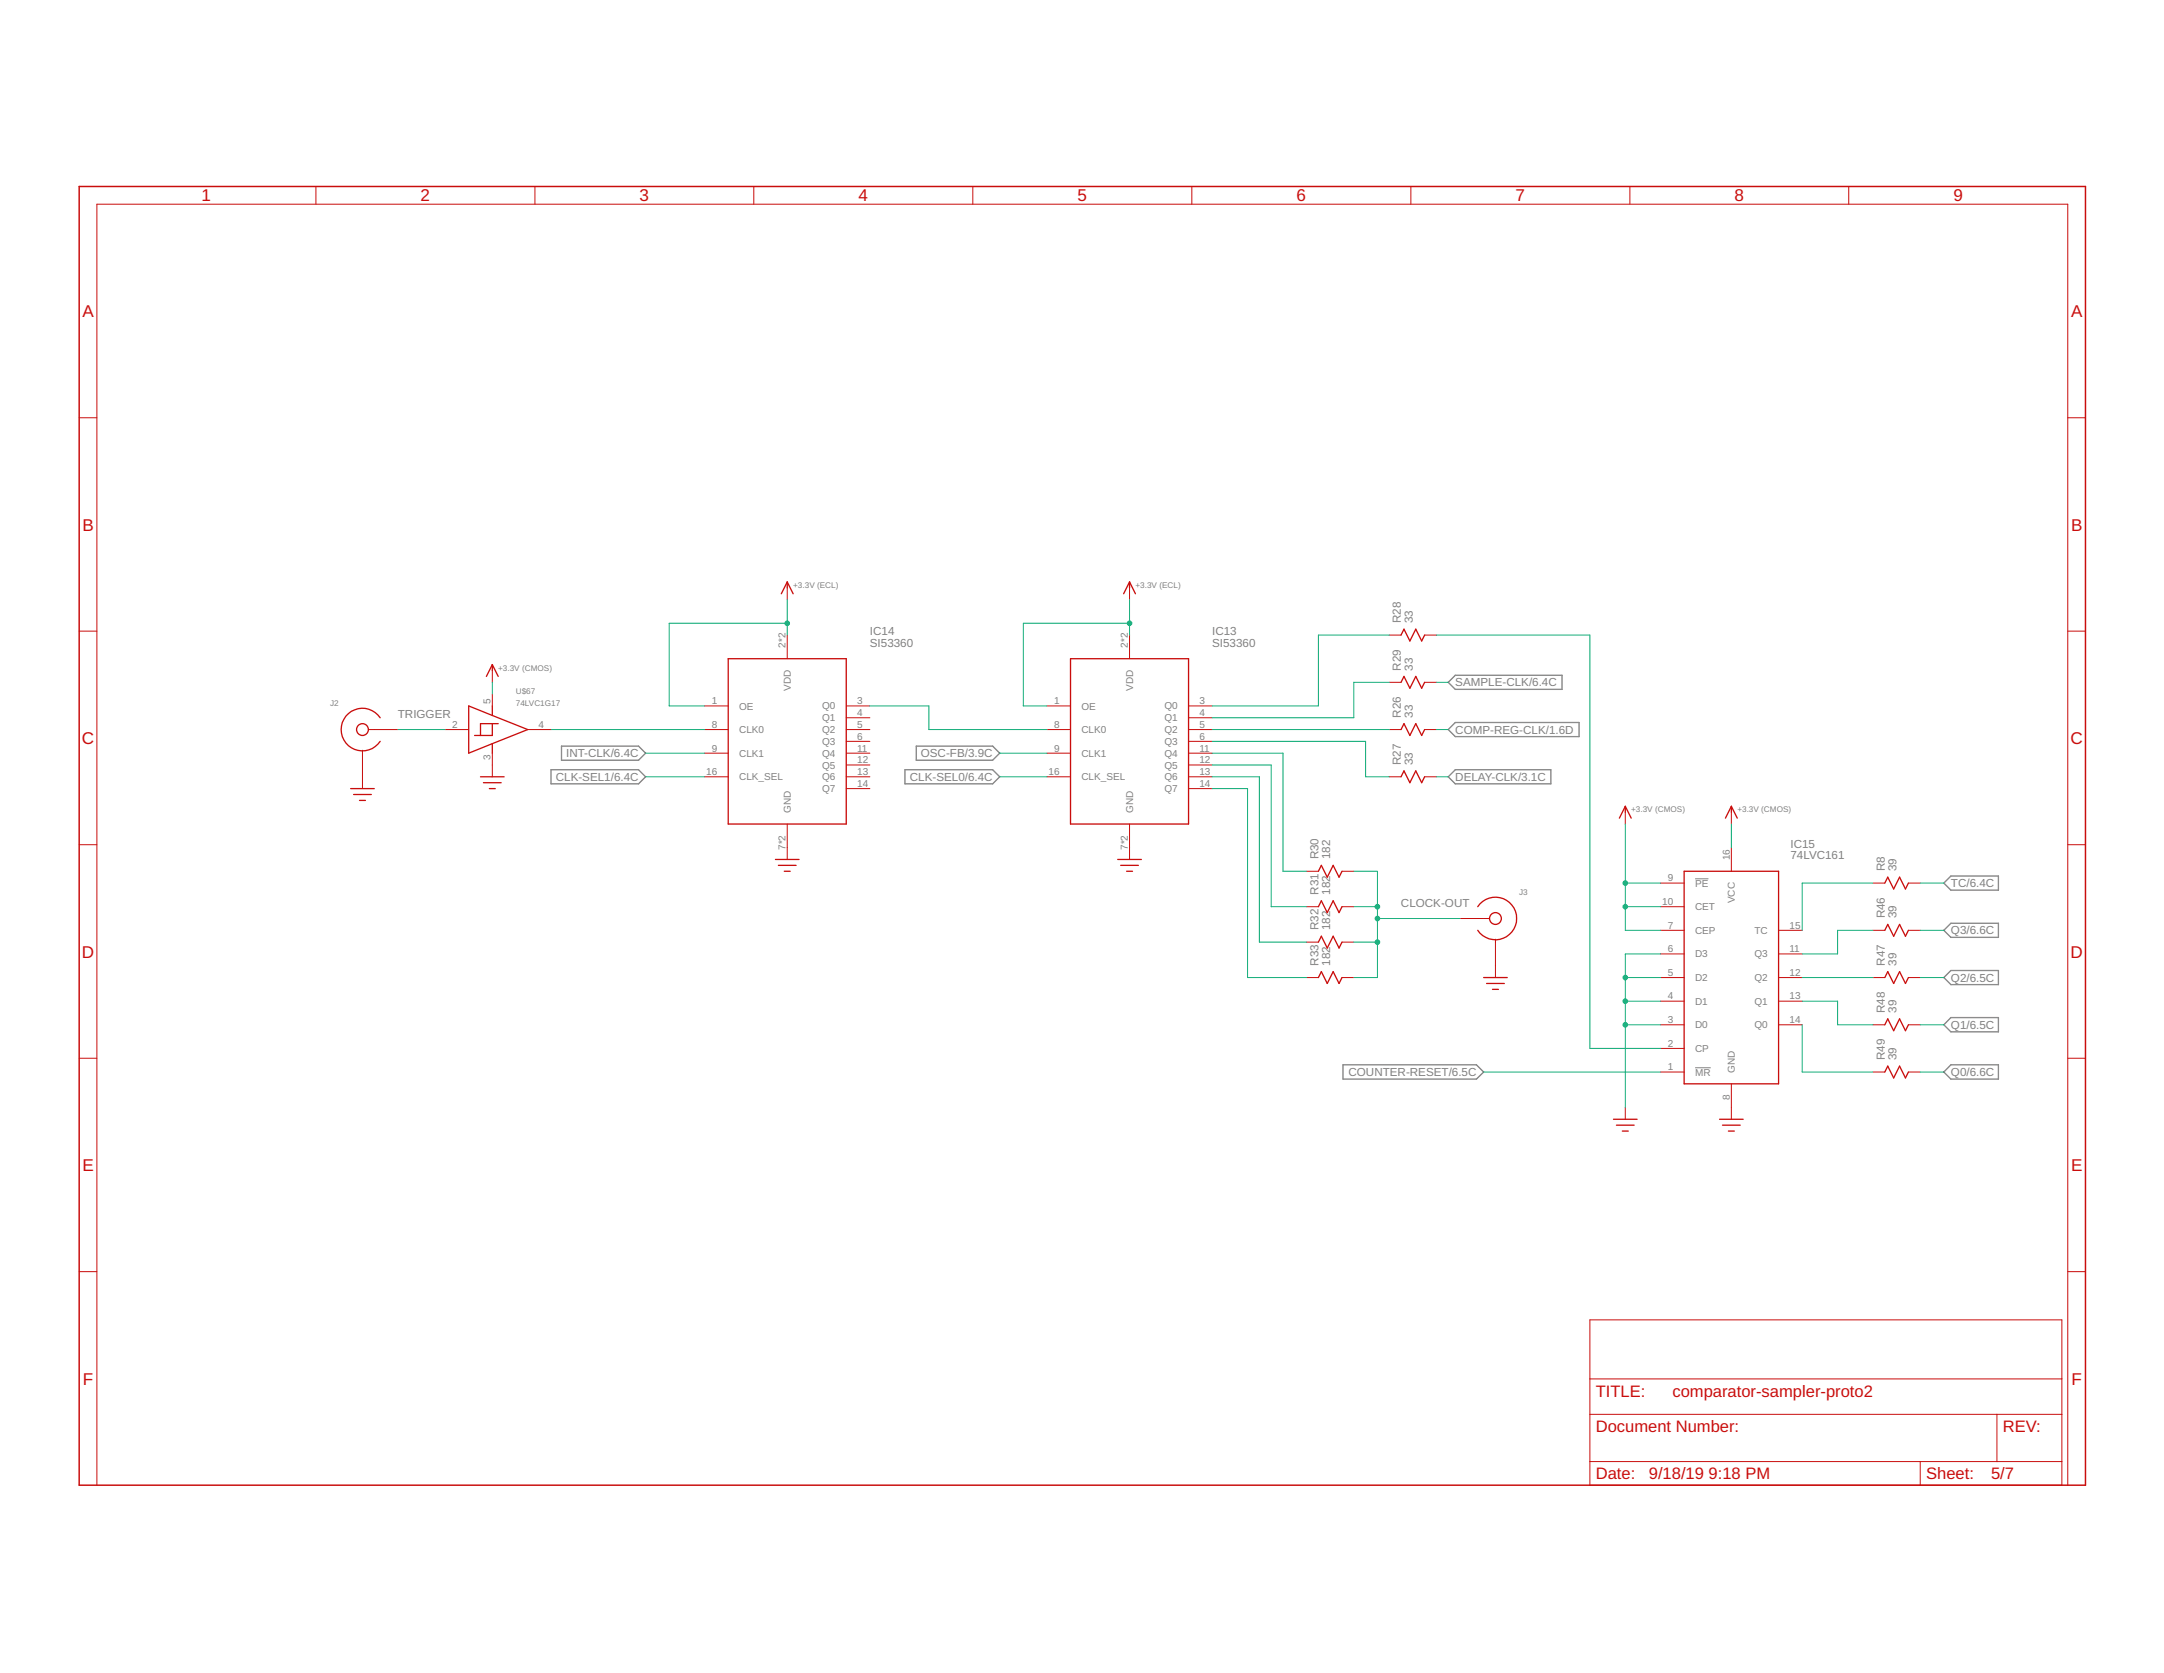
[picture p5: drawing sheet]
<svg xmlns="http://www.w3.org/2000/svg" width="279mm" height="216mm" viewBox="0 0 279 216" stroke-linecap="round" stroke-linejoin="round" font-family="sans-serif">
<path d="M218.9 113.4h1.7M218.9 137.8h2" fill="none" stroke="#808080" stroke-width=".13"/>
<g fill="none" stroke="#808080" stroke-width=".17">
<path d="M71.1 99.3h11.3l1 .9-1 1h-11.3zM72.5 96.3h9.9l1 .9-1 .9h-9.9zM116.8 99.3h11.4l.9 .9-.9 1h-11.4zM118.3 96.3h9.9l.9 .9-.9 .9h-9.9zM187 88.1l.9-1h13.8v1.9h-13.8zM187.9 93.2h16v1.9h-16l-.9-1zM187.9 99.3h12.3v1.9h-12.3l-.9-1zM251 114l.9-.9h6.1v1.8h-6.1zM251.9 119.1h6.1v1.9h-6.1l-.9-.9zM173.4 137.4h17.2l1 .9-1 1h-17.2zM251.9 137.4h6.1v1.9h-6.1l-.9-1zM251.9 125.2h6.1v1.9h-6.1l-.9-.9z"/>
<path d="M251.9 131.3h6.1v1.9h-6.1l-.9-1z"/>
</g>
<path d="M10.2 24.1h259.1v167.6h-259.1z" fill="none" stroke="#c90d0c" stroke-width=".19"/>
<g fill="none" stroke="#c90d0c" stroke-width=".13">
<path d="M40.8 24.1v2.3M69.1 24.1v2.3M97.3 24.1v2.3M125.6 24.1v2.3M153.9 24.1v2.3M182.2 24.1v2.3M210.4 24.1v2.3M238.7 24.1v2.3M10.2 53.9h2.3M267 53.9h2.3M101.6 75.9v1.5M145.8 75.9v1.5"/>
<path d="M10.2 81.4h2.3M46.8 96.8v5M47.6 94.1h3.8M57.5 94.1h3M63.6 86.5v1.6M63.6 89.6v1.5M63.6 97.2v3M68.1 94.1h3.1M91 91.1h3M91 94.1h3M91 97.2h3M101.6 82v3"/>
<path d="M109.3 91.1h3M109.3 94.1h3M109.3 97.2h3M109.3 92.6h3M109.3 95.7h3M109.3 98.7h3M135.2 91.1h3M135.2 94.1h3M135.2 97.2h3M145.8 82v3M153.5 91.1h3M153.5 94.1h3"/>
<path d="M153.5 97.2h3M153.5 92.6h3M153.5 95.7h3M153.5 98.7h3M179.4 94.1h1.5M179.4 82h1.5M179.4 88.1h1.5M183.9 94.1h1.6M183.9 82h1.6M183.9 88.1h1.6M267 81.4h2.3M10.2 109h2.3"/>
<path d="M91 100.2h3M101.6 106.3v4.6M109.3 100.2h3M109.3 101.8h3M135.2 100.2h3M145.8 106.3v4.6M153.5 100.2h3M153.5 101.8h3M168.7 117h1.5M168.7 112.4h1.5M173.3 117h1.5M173.3 112.4h1.5"/>
<path d="M179.4 100.2h1.5M183.9 100.2h1.6M188.5 118.5h3.8M209.8 104.8v1.5M214.4 117h3M214.4 114h3M223.5 104.8v1.5M223.5 109.4v3M241.8 114h1.6M246.4 114h1.5M267 109h2.3M10.2 136.6h2.3"/>
<path d="M168.7 126.2h1.5M168.7 121.6h1.5M173.3 126.2h1.5M173.3 121.6h1.5M193.1 121.2v5M214.4 126.2h3M214.4 129.2h3M214.4 123.1h3M214.4 132.2h3M214.4 120.1h3M214.4 135.3h3M214.4 138.3h3"/>
<path d="M223.5 139.9v4.5M229.6 126.2h3.1M229.6 129.2h3.1M229.6 123.1h3.1M229.6 132.2h3.1M229.6 120.1h3.1M241.8 126.2h1.6M241.8 132.2h1.6M241.8 120.1h1.6M241.8 138.3h1.6M246.4 126.2h1.5M246.4 132.2h1.5"/>
<path d="M246.4 120.1h1.5M246.4 138.3h1.5M267 136.6h2.3M209.8 142.9v1.5M10.2 164.1h2.3M205.3 170.3h60.9v21.4h-60.9zM205.3 177.9h60.9M267 164.1h2.3M12.5 191.7v-165.3h254.5v165.3M205.3 182.5h60.9M205.3 188.6h60.9M247.9 188.6v3.1"/>
<path d="M257.8 182.5v6.1"/>
</g>
<g fill="none" stroke="#c90d0c" stroke-width=".17">
<path d="M101.6 75.1v.8M101.6 75.1l-.7 1.5M101.6 75.1l.8 1.5M145.8 75.1v.8M145.8 75.1l-.7 1.5M145.8 75.1l.8 1.5M49.1 92.6a2.75 2.75 0 0 0-4.1-.5 2.75 2.75 0 0 0 0 4.1 2.75 2.75 0 0 0 4.1-.5M63.6 93.4v1.5h-2.3M63.6 85.8v.7M63.6 91.1v1.2M63.6 96v1.2M63.6 92.3l-3.1-1.2v6.1l3.1-1.2"/>
<path d="M63.6 92.3l4.5 1.8-4.5 1.9M63.6 85.8l-.8 1.5M63.6 85.8l.7 1.5M64.3 93.4h-2.3v1.5M94 85h15.3v21.3h-15.3zM138.2 85h15.3v21.3h-15.3zM180.9 88.1l.4-.8 .7 1.5 .8-1.5 .8 1.5 .3-.7M180.9 94.1l.4-.7 .7 1.5 .8-1.5 .8 1.5 .3-.8M180.9 82l.4-.8 .7 1.5 .8-1.5 .8 1.5 .3-.7M45.3 101.8h3M45.7 102.5h2.2M46.4 103.3h.8"/>
<path d="M62 100.2h3.1M62.4 101h2.3M63.2 101.8h.7M100.1 110.9h3.1M100.5 111.7h2.3M101.3 112.4h.7M144.3 110.9h3.1M144.7 111.7h2.3M145.5 112.4h.7M170.2 112.4l.4-.7 .8 1.5 .7-1.5 .8 1.5 .4-.8M170.2 117l.4-.8 .8 1.6 .7-1.6 .8 1.6 .4-.8M180.9 100.2l.4-.7 .7 1.5 .8-1.5 .8 1.5 .3-.8"/>
<path d="M190.8 117a2.74 2.74 0 0 1 4.1-.5 2.74 2.74 0 0 1 0 4.1 2.74 2.74 0 0 1-4.1-.5M209.8 104.1v.7M209.8 104.1l-.7 1.5M209.8 104.1l.8 1.5M217.4 112.4h12.2v27.5h-12.2zM223.5 104.1v.7M223.5 104.1l-.7 1.5M223.5 104.1l.8 1.5M243.4 114l.3-.8 .8 1.5 .8-1.5 .7 1.5 .4-.7M170.2 121.6l.4-.8 .8 1.5 .7-1.5 .8 1.5 .4-.7M170.2 126.2l.4-.8 .8 1.5 .7-1.5 .8 1.5 .4-.7M191.6 126.2h3"/>
<path d="M191.9 126.9h2.3M192.7 127.7h.8M243.4 120.1l.3-.8 .8 1.5 .8-1.5 .7 1.5 .4-.7M243.4 126.2l.3-.8 .8 1.5 .8-1.5 .7 1.5 .4-.7M243.4 132.2l.3-.7 .8 1.5 .8-1.5 .7 1.5 .4-.8M243.4 138.3l.3-.7 .8 1.5 .8-1.5 .7 1.5 .4-.8M208.3 144.4h3.1M208.7 145.2h2.3M209.5 146h.7M222 144.4h3.1M222.4 145.2h2.3M223.2 146h.7"/>
<circle cx="46.8" cy="94.1" r=".76"/>
<circle cx="193.1" cy="118.5" r=".76"/>
</g>
<g fill="none" stroke="#0dab76" stroke-width=".13">
<path d="M101.6 77.4v4.6M145.8 77.4v4.6M51.4 94.1h6.1M63.6 88.1v1.5M71.2 94.1h19.8M83.4 97.2h7.6M101.6 80.4h-15.2v10.7h4.6M112.3 91.1h7.6v3h15.3M129.1 97.2h6.1M145.8 80.4h-13.7v10.7h3.1M156.5 94.1h22.9M156.5 95.7h19.8v4.5h3.1"/>
<path d="M156.5 98.7h7.6v18.3h4.6M156.5 97.2h9.2v15.2h3M179.4 82h-9.2v9.1h-13.7M179.4 88.1h-4.6v4.5h-18.3M185.5 94.1h1.5M185.5 82h19.8v53.3h9.1M185.5 88.1h1.5M83.4 100.2h7.6M129.1 100.2h6.1M156.5 101.8h4.6v24.4h7.6M156.5 100.2h6.1v21.4h6.1M174.8 112.4h3v13.8h-3"/>
<path d="M174.8 117h3M177.8 118.5h10.7M185.5 100.2h1.5M209.8 106.3v13.8h4.6M209.8 114h4.6M209.8 117h4.6M223.5 106.3v3.1M241.8 114h-9.1v6.1M247.9 114h3.1M174.8 121.6h3M191.6 138.3h22.8M209.8 126.2h4.6"/>
<path d="M209.8 129.2h4.6M209.8 132.2h4.6M214.4 123.1h-4.6v19.8M232.7 126.2h9.1M232.7 129.2h4.6v3h4.5M232.7 132.2v6.1h9.1M241.8 120.1h-4.5v3h-4.6M247.9 126.2h3.1M247.9 132.2h3.1M247.9 120.1h3.1M247.9 138.3h3.1"/>
</g>
<g fill="#0dab76" stroke="#0dab76" stroke-width=".13">
<circle cx="209.8" cy="126.2" r=".3"/>
<circle cx="209.8" cy="129.2" r=".3"/>
<circle cx="209.8" cy="132.2" r=".3"/>
<circle cx="145.8" cy="80.4" r=".3"/>
<circle cx="101.6" cy="80.4" r=".3"/>
<circle cx="209.8" cy="114" r=".3"/>
<circle cx="209.8" cy="117" r=".3"/>
<circle cx="177.8" cy="118.5" r=".3"/>
<circle cx="177.8" cy="117" r=".3"/>
<circle cx="177.8" cy="121.6" r=".3"/>
</g>
<g font-size="2.2" fill="#c90d0c">
<text x="26" y="26">1</text>
<text x="54.3" y="26">2</text>
<text x="82.6" y="26">3</text>
<text x="110.9" y="26">4</text>
<text x="139.1" y="26">5</text>
<text x="167.4" y="26">6</text>
<text x="195.7" y="26">7</text>
<text x="224" y="26">8</text>
<text x="252.2" y="26">9</text>
<text x="10.6" y="40.9">A</text>
<text x="267.4" y="40.9">A</text>
<text x="10.6" y="68.5">B</text>
<text x="267.4" y="68.5">B</text>
<text x="10.6" y="96">C</text>
<text x="267.3" y="96">C</text>
<text x="10.6" y="123.6">D</text>
<text x="267.3" y="123.6">D</text>
<text x="10.6" y="151.1">E</text>
<text x="267.4" y="151.1">E</text>
<text x="10.7" y="178.7">F</text>
<text x="267.4" y="178.7">F</text>
</g>
<g font-size="2.1" fill="#c90d0c">
<text x="206" y="180.2">TITLE:</text>
<text x="206" y="184.8">Document Number:</text>
<text x="215.9" y="180.2">comparator-sampler-proto2</text>
<text x="258.6" y="184.8">REV:</text>
<text x="206" y="190.9">Date:</text>
<text x="212.9" y="190.9">9/18/19</text>
<text x="220.6" y="190.9">9:18 PM</text>
<text x="248.7" y="190.9">Sheet:</text>
<text x="257.1" y="190.9">5/7</text>
</g>
<g font-size="1.5" fill="#808080">
<text x="112.3" y="83.5">SI53360</text>
<text x="112.3" y="82">IC14</text>
<text x="156.5" y="83.5">SI53360</text>
<text x="156.5" y="82">IC13</text>
<text x="180.9" y="80.4" transform="rotate(-90 180.9 80.4)">R28</text>
<text x="182.4" y="80.4" transform="rotate(-90 182.4 80.4)">33</text>
<text x="180.9" y="86.5" transform="rotate(-90 180.9 86.5)">R29</text>
<text x="182.4" y="86.5" transform="rotate(-90 182.4 86.5)">33</text>
<text x="187.9" y="88.6">SAMPLE-CLK/6.4C</text>
<text x="51.4" y="92.6">TRIGGER</text>
<text x="180.9" y="92.6" transform="rotate(-90 180.9 92.6)">R26</text>
<text x="182.4" y="92.6" transform="rotate(-90 182.4 92.6)">33</text>
<text x="187.9" y="94.7">COMP-REG-CLK/1.6D</text>
<text x="71.8" y="100.8">CLK-SEL1/6.4C</text>
<text x="73.1" y="97.7">INT-CLK/6.4C</text>
<text x="117.5" y="100.8">CLK-SEL0/6.4C</text>
<text x="118.9" y="97.7">OSC-FB/3.9C</text>
<text x="180.9" y="98.7" transform="rotate(-90 180.9 98.7)">R27</text>
<text x="182.4" y="98.7" transform="rotate(-90 182.4 98.7)">33</text>
<text x="187.9" y="100.8">DELAY-CLK/3.1C</text>
<text x="170.2" y="110.9" transform="rotate(-90 170.2 110.9)">R30</text>
<text x="171.7" y="110.9" transform="rotate(-90 171.7 110.9)">182</text>
<text x="231.2" y="110.9">74LVC161</text>
<text x="231.2" y="109.4">IC15</text>
<text x="243.4" y="112.4" transform="rotate(-90 243.4 112.4)">R8</text>
<text x="244.9" y="112.4" transform="rotate(-90 244.9 112.4)">39</text>
<text x="170.2" y="115.5" transform="rotate(-90 170.2 115.5)">R31</text>
<text x="171.7" y="115.5" transform="rotate(-90 171.7 115.5)">182</text>
<text x="180.9" y="117">CLOCK-OUT</text>
<text x="243.4" y="118.5" transform="rotate(-90 243.4 118.5)">R46</text>
<text x="244.9" y="118.5" transform="rotate(-90 244.9 118.5)">39</text>
<text x="251.9" y="114.5">TC/6.4C</text>
<text x="170.2" y="124.6" transform="rotate(-90 170.2 124.6)">R33</text>
<text x="170.2" y="120.1" transform="rotate(-90 170.2 120.1)">R32</text>
<text x="171.7" y="124.6" transform="rotate(-90 171.7 124.6)">182</text>
<text x="171.7" y="120.1" transform="rotate(-90 171.7 120.1)">182</text>
<text x="243.4" y="124.6" transform="rotate(-90 243.4 124.6)">R47</text>
<text x="244.9" y="124.6" transform="rotate(-90 244.9 124.6)">39</text>
<text x="251.9" y="120.6">Q3/6.6C</text>
<text x="243.4" y="130.7" transform="rotate(-90 243.4 130.7)">R48</text>
<text x="244.9" y="130.7" transform="rotate(-90 244.9 130.7)">39</text>
<text x="251.9" y="126.7">Q2/6.5C</text>
<text x="243.4" y="136.8" transform="rotate(-90 243.4 136.8)">R49</text>
<text x="244.9" y="136.8" transform="rotate(-90 244.9 136.8)">39</text>
<text x="251.9" y="132.8">Q1/6.5C</text>
<text x="174.1" y="138.9">COUNTER-RESET/6.5C</text>
<text x="251.9" y="138.9">Q0/6.6C</text>
</g>
<g font-size="1.3" fill="#808080">
<text x="101.4" y="83.6" transform="rotate(-90 101.4 83.6)">2*2</text>
<text x="145.6" y="83.6" transform="rotate(-90 145.6 83.6)">2*2</text>
<text x="102.1" y="89.1" transform="rotate(-90 102.1 89.1)">VDD</text>
<text x="146.3" y="89.1" transform="rotate(-90 146.3 89.1)">VDD</text>
<text x="58.4" y="93.9">2</text>
<text x="63.3" y="90.9" transform="rotate(-90 63.3 90.9)">5</text>
<text x="69.5" y="93.9">4</text>
<text x="91.9" y="90.9">1</text>
<text x="91.9" y="93.9">8</text>
<text x="95.4" y="91.6">OE</text>
<text x="95.4" y="94.6">CLK0</text>
<text x="106.2" y="91.6">Q0</text>
<text x="106.2" y="93.1">Q1</text>
<text x="106.2" y="94.6">Q2</text>
<text x="110.7" y="90.9">3</text>
<text x="110.7" y="92.4">4</text>
<text x="110.7" y="93.9">5</text>
<text x="110.7" y="95.5">6</text>
<text x="136.1" y="90.9">1</text>
<text x="136.1" y="93.9">8</text>
<text x="139.6" y="91.6">OE</text>
<text x="139.6" y="94.6">CLK0</text>
<text x="150.3" y="91.6">Q0</text>
<text x="150.3" y="93.1">Q1</text>
<text x="150.3" y="94.6">Q2</text>
<text x="154.9" y="90.9">3</text>
<text x="154.9" y="92.4">4</text>
<text x="154.9" y="93.9">5</text>
<text x="154.9" y="95.5">6</text>
<text x="63.3" y="98.1" transform="rotate(-90 63.3 98.1)">3</text>
<text x="91.2" y="100">16</text>
<text x="91.9" y="97">9</text>
<text x="95.4" y="97.7">CLK1</text>
<text x="95.4" y="100.7">CLK_SEL</text>
<text x="106.2" y="96.1">Q3</text>
<text x="106.2" y="97.7">Q4</text>
<text x="106.2" y="99.2">Q5</text>
<text x="106.2" y="100.7">Q6</text>
<text x="110.7" y="97">11</text>
<text x="110.7" y="98.5">12</text>
<text x="110.7" y="100">13</text>
<text x="110.7" y="101.6">14</text>
<text x="135.4" y="100">16</text>
<text x="136.1" y="97">9</text>
<text x="139.6" y="97.7">CLK1</text>
<text x="139.6" y="100.7">CLK_SEL</text>
<text x="150.3" y="96.1">Q3</text>
<text x="150.3" y="97.7">Q4</text>
<text x="150.3" y="99.2">Q5</text>
<text x="150.3" y="100.7">Q6</text>
<text x="154.9" y="97">11</text>
<text x="154.9" y="98.5">12</text>
<text x="154.9" y="100">13</text>
<text x="154.9" y="101.6">14</text>
<text x="102.1" y="104.9" transform="rotate(-90 102.1 104.9)">GND</text>
<text x="106.2" y="102.2">Q7</text>
<text x="146.3" y="104.9" transform="rotate(-90 146.3 104.9)">GND</text>
<text x="150.3" y="102.2">Q7</text>
<text x="101.4" y="109.7" transform="rotate(-90 101.4 109.7)">7*2</text>
<text x="145.6" y="109.7" transform="rotate(-90 145.6 109.7)">7*2</text>
<text x="215.3" y="113.7">9</text>
<text x="223.3" y="111" transform="rotate(-90 223.3 111)">16</text>
<text x="214.6" y="116.8">10</text>
<text x="215.3" y="119.8">7</text>
<text x="218.9" y="117.5">CET</text>
<text x="218.9" y="114.4">PE</text>
<text x="224" y="116.6" transform="rotate(-90 224 116.6)">VCC</text>
<text x="231" y="119.8">15</text>
<text x="215.3" y="125.9">5</text>
<text x="215.3" y="122.9">6</text>
<text x="218.9" y="123.6">D3</text>
<text x="218.9" y="120.5">CEP</text>
<text x="226.5" y="123.6">Q3</text>
<text x="226.5" y="120.5">TC</text>
<text x="231" y="122.9">11</text>
<text x="231" y="125.9">12</text>
<text x="215.3" y="129">4</text>
<text x="218.9" y="126.6">D2</text>
<text x="218.9" y="129.7">D1</text>
<text x="226.5" y="126.6">Q2</text>
<text x="226.5" y="129.6">Q1</text>
<text x="231" y="129">13</text>
<text x="215.3" y="132">3</text>
<text x="215.3" y="135.1">2</text>
<text x="218.9" y="132.7">D0</text>
<text x="218.9" y="135.7">CP</text>
<text x="226.5" y="132.7">Q0</text>
<text x="231" y="132">14</text>
<text x="215.3" y="138.1">1</text>
<text x="218.9" y="138.8">MR</text>
<text x="223.3" y="142" transform="rotate(-90 223.3 142)">8</text>
<text x="224" y="138.5" transform="rotate(-90 224 138.5)">GND</text>
</g>
<g font-size="1.1" fill="#808080">
<text x="102.4" y="75.9">+3.3V (ECL)</text>
<text x="146.6" y="75.9">+3.3V (ECL)</text>
<text x="64.3" y="86.5">+3.3V (CMOS)</text>
<text x="66.6" y="89.6">U$67</text>
<text x="42.6" y="91.1">J2</text>
<text x="66.6" y="91.1">74LVC1G17</text>
<text x="210.6" y="104.8">+3.3V (CMOS)</text>
<text x="224.3" y="104.8">+3.3V (CMOS)</text>
<text x="196.1" y="115.5">J3</text>
</g>
</svg>
